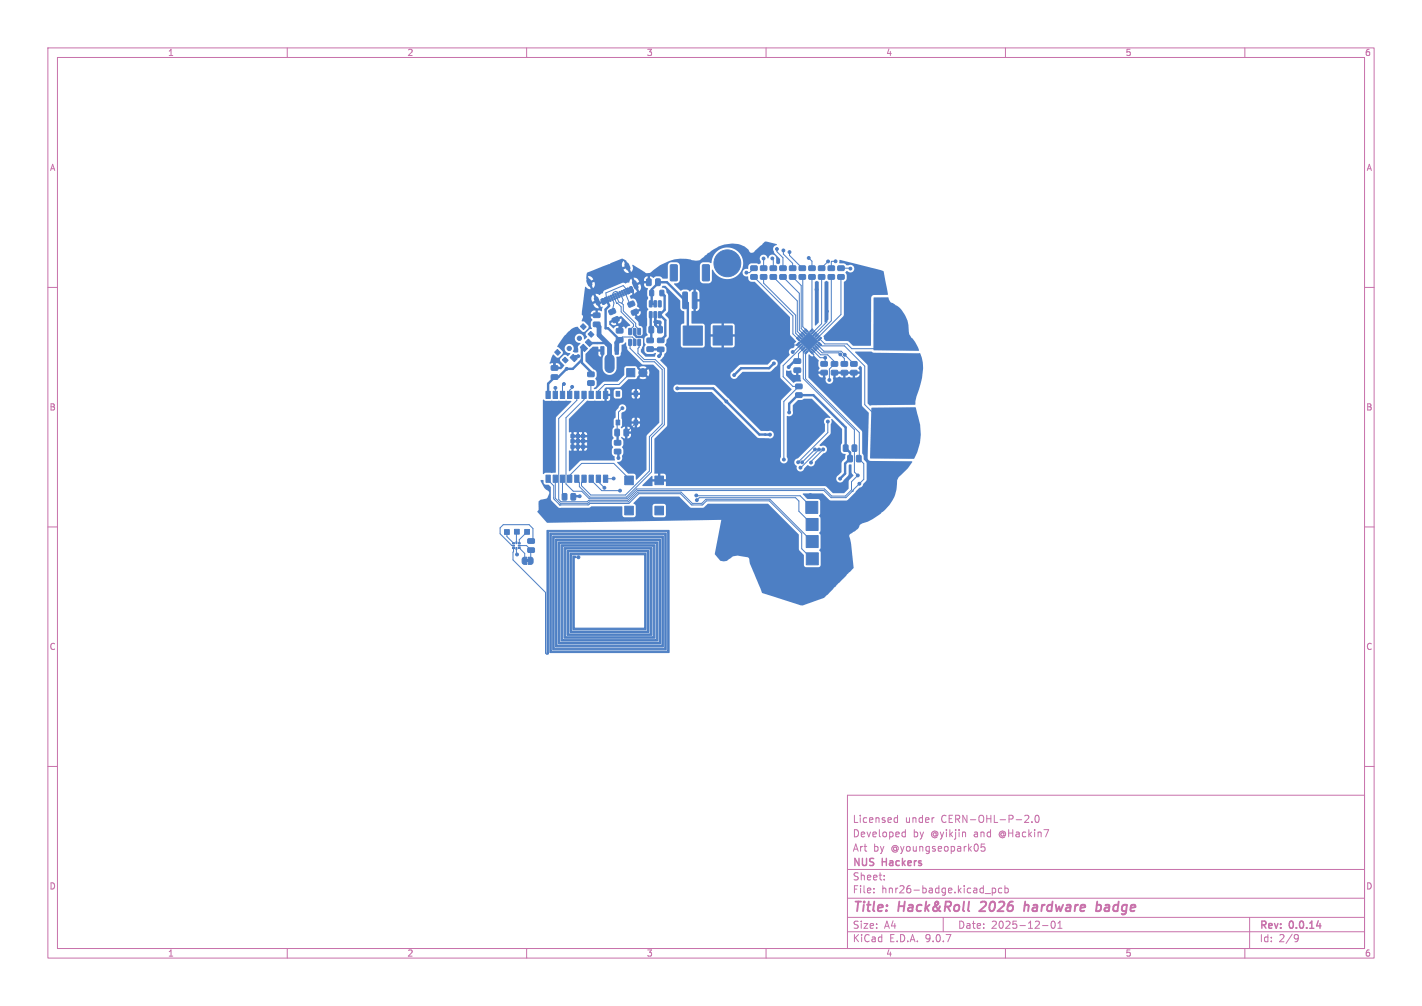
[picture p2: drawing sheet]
<svg xmlns="http://www.w3.org/2000/svg" width="297mm" height="210mm" viewBox="0 0 297 210" stroke-linecap="round" stroke-linejoin="round" font-family="sans-serif">
<g fill="none" stroke="#c872ab" stroke-width=".21">
<path d="M10 10h277v190h-277zM12 12h273v186h-273zM60 10v2M110 10v2M160 10v2M210 10v2M260 10v2M10 60h2M285 60h2M10 110h2M285 110h2M10 160h2"/>
<path d="M177 166h108v32h-108zM186.9 171.6h.6M186.9 170.8h.6M187.5 170.2v1.5M188.5 174.6h.6M188.5 173.8h.6M189.1 173.2v1.5M195 170.7h.1M205.7 176.2h-.7l-.1 .7 .2-.1h.5l.1 .3v.5l-.2 .1-.6-.1M214 170.3l.6-.1 .3 .4-.9 1.1h.9M215.5 171.6v.1M216.3 170.3l.2-.1a.8 .8 0 0 1 .5 .7 .8 .8 0 0 1-.5 .8l-.2-.1-.1-.5z"/>
<path d="M285 160h2M60 198v2M110 198v2M160 198v2M177 194.5h108M177 191.5h108M177 187.5h108M177 181.5h108M182.5 186.3v.1M182.5 185.5v.1M184.7 183.6v.1M184.7 182.8v.1"/>
<path d="M197 191.5v3M205.7 186.5h1.2M207.2 185.4v1.5M207.2 185.5l.5-.1 .3 .3-.2 .6h-.6M209.2 185.5l-.4-.1-.3 .3 .2 .6h.5M209.9 185.5l.4-.1 .3 .3-.1 .6h-.6M209.9 184.9v1.5M210 198v2M217.7 193.2h1.2M219.7 192.4l.2-.1a.8 .8 0 0 1 .5 .7 .8 .8 0 0 1-.5 .8 1 1 0 0 1-.2-1.4zM221 193.8h.8M221 192.7l.4-.4v1.5"/>
<path d="M260 198v2M261 191.5v6.5M270.6 195.1l.5 .1a.99 .99 0 0 1-.4 1.4h-.2M271.2 195.7l-.3 .3h-.3"/>
</g>
<path d="M275 193.3h.9" fill="none" stroke="#c872ab" stroke-width=".3"/>
<path d="M205.8 189.1l-1.3 1.1h1.3M214.1 188.2l-.2 2M214.8 189l-.5-.1-.3 .2M214.9 189.2l-.2 1M229.1 189h.7l.2 .3-.1 .5a.66 .66 0 0 1-1 .3M229.2 188.2l-.3 2" fill="none" stroke="#c872ab" stroke-width=".4"/>
<path d="M110 116.8h.5v.6h-.5z" fill="#4d7fc4"/>
<g fill="#4d7fc4" stroke="#4d7fc4" stroke-width=".21">
<path d="M114.2 110.7h25.6v25.5h-25v-24.9h24.4v24.3h-23.8v-23.7h23.2v23.1h-22.6v-22.5h22v21.9h-21.4v-21.3h20.8v20.7h-20.2v-20.1h19.6v19.5h-19v-18.9h18.4v18.3h-17.8v-17.7h17.2v17.1h-16.6v-16.5h16v15.9h-15.4v-15.3h.3v15h14.8v-15.3h-15.4v15.9h16v-16.5h-16.6v17.1h17.2v-17.7h-17.8v18.3h18.4v-18.9h-19v19.5h19.6v-20.1h-20.2v20.7h20.8v-21.3h-21.4v21.9h22v-22.5h-22.6v23.1h23.2v-23.7h-23.8v24.3h24.4v-24.9h-25v25.2h-.3z"/>
<path d="M137.6 65.1h.5l-.1 1.3-.5-.1z"/>
<path d="M136.6 65.1h.5v1.3l-.5-.1z"/>
<path d="M135.7 65.1h.5l-.1 1.3-.5-.1z"/>
<path d="M135.7 62.8l.5 .1-.1 1.2-.5-.1z"/>
<path d="M136.6 62.8l.5 .1v1.2l-.5-.1z"/>
<path d="M137.6 62.8l.5 .1-.1 1.2-.5-.1z"/>
<path d="M169 57.4l1.1-.1 .2 .2v.7l-.3 .1h-1l-.1-.2z"/>
<path d="M169 55.5h1.1l.2 .2v.6l-.3 .2h-1l-.1-.3z"/>
<path d="M122.8 79.5h1.2l.1 .2v.6l-.2 .2h-1l-.2-.3z"/>
<path d="M122.8 77.7l1.2-.1 .1 .3v.6l-.2 .2-1-.1-.2-.2z"/>
<path d="M124 67.3l1.2-.1 .1 .3v.6l-.2 .1h-1.1l-.1-.2z"/>
<path d="M124 65.4l1.2-.1 .1 .3v.6l-.2 .1h-1.1l-.1-.2z"/>
<path d="M168.4 111.8h2.5v2.5h-2.5z"/>
<path d="M119.7 74l.9 .9-.6 .6-.9-.9z"/>
<path d="M121.2 72.5l.6-.6 .9 .8-.6 .7z"/>
<path d="M122.9 70.8l.9 .9-.7 .6-.9-.9z"/>
<path d="M123.4 69.2l.6 .6-.5 .6-.7-.6z"/>
<path d="M121.2 68.1l.6-.5 .6 .6-.5 .6z"/>
<path d="M116.4 73l.7 .6-.6 .6-.7-.7z"/>
<path d="M118 74.6l.7 .6-.6 .6-.7-.7z"/>
<path d="M177.7 75.5h1.2l.1 .2v.6l-.2 .2h-1l-.2-.3z"/>
<path d="M177.7 77.4l1.2-.1 .1 .2v.7l-.2 .1h-1l-.2-.2z"/>
<path d="M128.4 93.8h1.1l.2 .2v.6l-.3 .2h-1l-.1-.3z"/>
<path d="M128.4 92l1.1-.1 .2 .3v.6l-.3 .1h-1l-.1-.2z"/>
<path d="M166.4 70.5l.1-.1 .5 .6-.1 .1z"/>
<path d="M166.8 70.1l.6 .5-.1 .2-.6-.5z"/>
<path d="M167.1 69.8l.1-.1 .5 .6-.1 .1z"/>
<path d="M167.4 69.5l.2-.1 .5 .6-.2 .1z"/>
<path d="M167.9 69l.5 .5v.2l-.6-.5z"/>
<path d="M168.2 68.7l.6 .5-.1 .1-.6-.4z"/>
<path d="M169.1 69.2l.5-.5 .2 .1-.5 .6z"/>
<path d="M169.5 69.5l.5-.5 .2 .1-.6 .6z"/>
<path d="M170.3 69.4l.2 .1-.6 .6-.1-.2z"/>
<path d="M170.7 69.7l.2 .2-.6 .5-.1-.2z"/>
<path d="M170.5 70.6l.6-.5 .1 .1-.5 .6z"/>
<path d="M170.9 70.9l.5-.5 .2 .1-.5 .6z"/>
<path d="M170.9 71.5l.2-.1 .5 .6-.2 .1z"/>
<path d="M170.5 71.9l.2-.1 .5 .6-.2 .1z"/>
<path d="M170.3 72.2l.6 .5-.1 .1-.6-.5z"/>
<path d="M169.9 72.5l.6 .5-.1 .2-.6-.5z"/>
<path d="M169.6 72.9l.6 .5-.1 .1-.6-.5z"/>
<path d="M169.2 73.2l.6 .5-.1 .2-.6-.5z"/>
<path d="M168.1 73.7l.5-.5 .2 .1-.5 .6z"/>
<path d="M167.8 73.4l.5-.6 .2 .2-.6 .5z"/>
<path d="M167.4 73l.5-.5 .2 .1-.5 .6z"/>
<path d="M167.1 72.7l.5-.6 .2 .2-.6 .5z"/>
<path d="M167.2 71.8l.2 .2-.6 .5-.1-.2z"/>
<path d="M166.9 71.4l.1 .2-.5 .5-.2-.1z"/>
<path d="M167.1 71.3l1.9-1.9 1.9 1.9-1.9 1.9z"/>
<path d="M110.4 116.3l.6 .1 .3 .2v.8l-.3 .4h-.6z"/>
<path d="M109.2 116.4l.9-.1v1.5h-.7l-.3-.3v-.7z"/>
<path d="M177.1 95.1l.7-.1 .2 .2 .1 1-.2 .2h-.6l-.3-.1z"/>
<path d="M178.9 95.1l.7-.1 .3 .2v1l-.2 .2h-.6l-.2-.1z"/>
<path d="M115.2 78.3l1.2-.1 .1 .3v.6l-.2 .1h-1.1l-.1-.2z"/>
<path d="M115.2 76.4l1.2-.1 .1 .3v.6l-.2 .1h-1.1l-.1-.2z"/>
<path d="M173.7 75.5h1.1l.2 .2v.6l-.3 .2h-1l-.1-.3z"/>
<path d="M173.7 77.4l1.1-.1 .2 .2v.7l-.3 .1h-1l-.1-.2z"/>
<path d="M110.3 112.5h1.2l.2 .2-.1 .6-.2 .1h-1l-.2-.2z"/>
<path d="M110.3 114.4h1.2l.2 .2-.1 .6-.2 .1h-1l-.2-.2z"/>
<path d="M114.2 136.2h.3v.3h-.3z"/>
<path d="M119.9 116.1h.3v.3h-.3z"/>
<path d="M107.1 114.3h.4v.2h-.4z"/>
<path d="M107.1 113.8h.4v.2h-.4z"/>
<path d="M107.1 113.3h.4v.2h-.4z"/>
<path d="M107.7 113.1h.3v.4h-.3z"/>
<path d="M108.3 113.3h.4v.2h-.4z"/>
<path d="M108.3 113.8h.4v.2h-.4z"/>
<path d="M108.3 114.3h.4v.2h-.4z"/>
<path d="M107.7 114.3h.3v.4h-.3z"/>
<path d="M128.5 89.6h.6l.3 .1v1.1l-.2 .2h-.6l-.2-.1z"/>
<path d="M130.4 89.6h.6l.3 .1v1.1l-.2 .2h-.6l-.2-.1z"/>
<path d="M166.2 82h1.2l.2 .2-.1 .6-.2 .2h-1l-.1-.3z"/>
<path d="M166.2 80.2h1.2l.2 .2-.1 .6-.2 .2h-1l-.1-.3z"/>
<path d="M156.8 57.4l1.2-.1 .2 .2v.7l-.3 .1h-1l-.1-.2z"/>
<path d="M156.8 55.5h1.2l.2 .2v.6l-.3 .2h-1l-.1-.3z"/>
<path d="M135.2 72.4h1.1l.2 .2v.6l-.3 .2h-1l-.1-.3z"/>
<path d="M135.2 70.6h1.1l.2 .2v.6l-.3 .2h-1l-.1-.3z"/>
<path d="M164.9 57.4l1.2-.1 .2 .2-.1 .7-.2 .1h-1l-.1-.2z"/>
<path d="M164.9 55.5h1.2l.2 .2-.1 .6-.2 .2h-1l-.1-.3z"/>
<path d="M171.5 75.5h1.2l.1 .2v.6l-.2 .2h-1l-.2-.3z"/>
<path d="M171.5 77.3h1.2l.1 .2v.6l-.2 .2h-1l-.2-.3z"/>
<path d="M176.2 92.9h.7l.2 .1v1l-.1 .2-.6 .1-.3-.2z"/>
<path d="M178 92.9h.7l.2 .1 .1 1-.2 .2-.6 .1-.2-.2z"/>
<path d="M107.5 110.5h1v1h-1z"/>
<path d="M158.9 57.4l1.1-.1 .2 .2v.7l-.3 .1h-1l-.1-.2z"/>
<path d="M158.9 55.5h1.1l.2 .2v.6l-.3 .2h-1l-.1-.3z"/>
<path d="M125.6 62.5l.5-.1 .3 1-.5 .1z"/>
<path d="M126.3 62.2l.5-.1 .3 1-.5 .1z"/>
<path d="M127.5 61.7h.2l.4 1h-.3z"/>
<path d="M128.4 61.3h.2l.4 1h-.2z"/>
<path d="M128.8 61.1h.3l.3 1h-.2z"/>
<path d="M129.8 60.7h.2l.4 1h-.3z"/>
<path d="M130.7 60.3l.5-.1 .3 1-.4 .1z"/>
<path d="M131.5 60l.4-.1 .4 1-.5 .1z"/>
<path d="M130.2 60.5h.3l.3 1h-.2z"/>
<path d="M129.3 60.9h.3l.3 1h-.2z"/>
<path d="M127.9 61.5h.3l.3 1h-.2z"/>
<path d="M127 61.9h.3l.3 1h-.2z"/>
<path d="M148.9 68h4v4h-4z"/>
<path d="M162.9 57.4l1.2-.1 .1 .2v.7l-.2 .1h-1l-.2-.2z"/>
<path d="M162.9 55.5h1.2l.1 .2v.6l-.2 .2h-1l-.2-.3z"/>
<path d="M171 57.4l1.2-.1 .1 .2v.7l-.2 .1h-1l-.2-.2z"/>
<path d="M171 55.5h1.2l.1 .2v.6l-.2 .2h-1l-.2-.3z"/>
<path d="M166.9 57.4l1.2-.1 .2 .2v.7l-.3 .1h-1l-.1-.2z"/>
<path d="M166.9 55.5h1.2l.2 .2v.6l-.3 .2h-1l-.1-.3z"/>
<path d="M125.5 72.4h.7v1.6h-.7z"/>
<path d="M127 72.4h.6v1.7l.5 .3 .2 .5-.1 2.2-.3 .4-.5 .3-.7-.3-.3-.6v-2.1l.2-.5 .4-.2z"/>
<path d="M128.5 72.4h.7v1.6h-.7z"/>
<path d="M165.9 75l1.2-.1 .2 .2-.1 .6-.2 .2h-1l-.2-.3z"/>
<path d="M165.9 76.9l1.2-.1 .2 .2-.1 .6-.2 .2h-1l-.2-.3z"/>
<path d="M131.3 68.6h.6l-.1 1.3-.5-.1z"/>
<path d="M132.3 68.6h.5v1.3l-.5-.1z"/>
<path d="M133.2 68.6h.6l-.1 1.3-.5-.1z"/>
<path d="M133.2 70.9h.6l-.1 1.2h-.5z"/>
<path d="M132.3 70.9h.5v1.2h-.5z"/>
<path d="M131.3 70.9h.6l-.1 1.2h-.5z"/>
<path d="M131.2 63.2l1.1-.4 .3 .8-1.2 .5-.3-.6z"/>
<path d="M131.9 64.9l1.1-.4 .3 .8-1.1 .5-.4-.6z"/>
<path d="M128.8 70.5h1.2l.1 .2v.6l-.2 .1h-1.1l-.1-.2z"/>
<path d="M128.8 68.6h1.2l.1 .2v.6l-.2 .1h-1.1l-.1-.2z"/>
<path d="M137 58.3l.7-.1 .2 .1v1.1l-.1 .2h-.6l-.3-.1z"/>
<path d="M135.1 58.3l.7-.1 .2 .1v1.1l-.1 .2h-.6l-.3-.1z"/>
<path d="M142.7 61l.6-.1 .3 .2v3.1l-.2 .2h-.6l-.2-.1z"/>
<path d="M144.7 61l.6-.1 .3 .2v3.1l-.2 .2h-.6l-.2-.1z"/>
<path d="M140.1 55.3l1.1-.1 .3 .2v3l-.2 .2h-1.1l-.2-.1z"/>
<path d="M146.8 55.3l1.1-.1 .3 .2v3l-.2 .2h-1.1l-.2-.1z"/>
<path d="M175 57.4l1.2-.1 .1 .2v.7l-.2 .1h-1l-.2-.2z"/>
<path d="M175 55.5h1.2l.1 .2v.6l-.2 .2h-1l-.2-.3z"/>
<path d="M117.5 103.1l.7-.1 .2 .2v1l-.1 .2h-.7l-.2-.1z"/>
<path d="M119.3 103.1l.7-.1 .2 .2v1l-.1 .2h-.6l-.3-.1z"/>
<path d="M168.4 115.4h2.5v2.5h-2.5z"/>
<path d="M132.4 87.7h.8v1h-.8z"/>
<path d="M132.4 81.7h.8v1h-.8z"/>
<path d="M128.7 87.7h.7v1h-.7z"/>
<path d="M128.7 81.7h.7v1h-.7z"/>
<path d="M168.4 108.2h2.5v2.5h-2.5z"/>
<path d="M142.7 68.1h4v4h-4z"/>
<path d="M173 57.4l1.2-.1 .1 .2v.7l-.2 .1h-1l-.2-.2z"/>
<path d="M173 55.5h1.2l.1 .2v.6l-.2 .2h-1l-.2-.3z"/>
<path d="M175.7 75.5h1.2l.2 .2-.1 .6-.2 .2h-1l-.1-.3z"/>
<path d="M175.7 77.4l1.2-.1 .2 .2-.1 .7-.2 .1h-1l-.1-.2z"/>
<path d="M137.4 72.5h1.2l.1 .2v.6l-.2 .1h-1l-.2-.2z"/>
<path d="M137.4 70.6h1.2l.1 .2v.6l-.2 .1h-1l-.2-.2z"/>
<path d="M105.4 110.6h1v1h-1z"/>
<path d="M160.9 57.4l1.2-.1 .1 .2v.7l-.2 .1h-1l-.2-.2z"/>
<path d="M160.9 55.5h1.2l.1 .2v.6l-.2 .2h-1l-.2-.3z"/>
<path d="M130.5 99.4h1.8v1.8h-1.8z"/>
<path d="M136.8 99.4h1.8v1.8h-1.8z"/>
<path d="M136.8 105.7h1.8v1.8h-1.8z"/>
<path d="M130.5 105.7h1.8v1.8h-1.8z"/>
<path d="M135.6 68.2l.7-.1 .2 .2v1l-.1 .2h-.6l-.3-.1z"/>
<path d="M137.4 68.2l.7-.1 .2 .2 .1 1-.2 .2h-.6l-.2-.1z"/>
<path d="M109.6 110.5h1v1h-1z"/>
<path d="M114 81.7h.9v1.5h-.9z"/>
<path d="M115.5 81.7h.9v1.5h-.9z"/>
<path d="M117 81.7h.9v1.5h-.9z"/>
<path d="M118.5 81.7h.9v1.5h-.9z"/>
<path d="M120 81.7h.9v1.5h-.9z"/>
<path d="M121.5 81.7h.9v1.5h-.9z"/>
<path d="M123 81.7h.9v1.5h-.9z"/>
<path d="M124.5 81.7h.9v1.5h-.9z"/>
<path d="M126 81.7h.9v1.5h-.9z"/>
<path d="M126 99.2h.9v1.5h-.9z"/>
<path d="M124.5 99.2h.9v1.5h-.9z"/>
<path d="M123 99.2h.9v1.5h-.9z"/>
<path d="M121.5 99.2h.9v1.5h-.9z"/>
<path d="M120 99.2h.9v1.5h-.9z"/>
<path d="M118.5 99.2h.9v1.5h-.9z"/>
<path d="M117 99.2h.9v1.5h-.9z"/>
<path d="M115.5 99.2h.9v1.5h-.9z"/>
<path d="M114 99.2h.9v1.5h-.9z"/>
<path d="M121.4 90.7h.7v.7h-.7z"/>
<path d="M120.3 90.7h.7v.7h-.7z"/>
<path d="M119.2 90.7h.7v.7h-.7z"/>
<path d="M121.4 91.7h.7v.7h-.7z"/>
<path d="M120.3 91.7h.7v.7h-.7z"/>
<path d="M119.2 91.7h.7v.7h-.7z"/>
<path d="M121.4 92.9h.7v.7h-.7z"/>
<path d="M120.3 92.9h.7v.7h-.7z"/>
<path d="M119.2 92.9h.7v.7h-.7z"/>
<path d="M135.7 60.6h.6l.2 .1 .1 .9-.2 .2-.7-.2z"/>
<path d="M137.9 60.6h.6l.2 .1v.9l-.2 .2-.7-.2z"/>
<path d="M127.2 64.8l1.1-.4 .3 .8-1.1 .5-.4-.6z"/>
<path d="M127.9 66.5l1.1-.4 .3 .8-1.1 .5-.4-.6z"/>
<path d="M168.3 104.7h2.5v2.5h-2.5z"/>
<path d="M130.9 76.9h1.7v1.7h-1.7z"/>
<circle cx="151.9" cy="55" r="2.8"/>
<circle cx="118.9" cy="72.7" r=".45"/>
<circle cx="121" cy="70.6" r=".45"/>
<circle cx="134.3" cy="77.8" r=".85"/>
<circle cx="125.5" cy="87.5" r=".3"/>
<circle cx="170.6" cy="60.4" r=".3"/>
<circle cx="177.1" cy="65.8" r=".3"/>
<circle cx="172.7" cy="65" r=".3"/>
<circle cx="143" cy="100.7" r=".3"/>
<circle cx="153.4" cy="114" r=".3"/>
<circle cx="166.7" cy="79" r=".3"/>
<circle cx="134.5" cy="67.5" r=".3"/>
<circle cx="180.5" cy="104.5" r=".3"/>
<circle cx="169.2" cy="103.4" r=".3"/>
<circle cx="115.7" cy="75.3" r=".3"/>
<circle cx="189" cy="80" r=".3"/>
<circle cx="136.9" cy="67.2" r=".3"/>
<circle cx="151" cy="106.6" r=".3"/>
<circle cx="130.3" cy="67.7" r=".3"/>
<circle cx="114.8" cy="90" r=".3"/>
<circle cx="163.2" cy="115.8" r=".3"/>
<circle cx="170" cy="74.9" r=".3"/>
<circle cx="165.5" cy="72" r=".3"/>
<circle cx="115.8" cy="106.8" r=".3"/>
<circle cx="175.5" cy="99.9" r=".3"/>
<circle cx="129.2" cy="95.6" r=".3"/>
<circle cx="121.1" cy="103.6" r=".3"/>
<circle cx="164.8" cy="86.1" r=".3"/>
<circle cx="151.7" cy="83.8" r=".3"/>
<circle cx="164.7" cy="76.6" r=".3"/>
<circle cx="153.3" cy="78.3" r=".3"/>
<circle cx="161.6" cy="75.9" r=".3"/>
<circle cx="118.4" cy="77" r=".3"/>
<circle cx="160.8" cy="90.7" r=".3"/>
<circle cx="141.4" cy="81.1" r=".3"/>
<circle cx="165.6" cy="73.5" r=".3"/>
<circle cx="129.1" cy="82.2" r=".3"/>
<circle cx="116" cy="81" r=".3"/>
<circle cx="130" cy="85.2" r=".3"/>
<circle cx="120.8" cy="74.4" r=".3"/>
<circle cx="137.6" cy="74.4" r=".3"/>
<circle cx="155.9" cy="56.9" r=".3"/>
<circle cx="159.5" cy="54" r=".3"/>
<circle cx="161.3" cy="53.9" r=".3"/>
<circle cx="162.3" cy="52" r=".3"/>
<circle cx="163.6" cy="52.3" r=".3"/>
<circle cx="164.9" cy="52.6" r=".3"/>
<circle cx="168.9" cy="53.9" r=".3"/>
<circle cx="173" cy="54.6" r=".3"/>
<circle cx="174.5" cy="54.5" r=".3"/>
<circle cx="177.6" cy="56.1" r=".3"/>
<circle cx="119.5" cy="80.8" r=".3"/>
<circle cx="117.8" cy="80.2" r=".3"/>
<circle cx="145.4" cy="103.4" r=".3"/>
<circle cx="129.5" cy="102.4" r=".3"/>
<circle cx="126.2" cy="101.8" r=".3"/>
<circle cx="145.5" cy="104.4" r=".3"/>
<circle cx="173.2" cy="79.3" r=".3"/>
<circle cx="172.9" cy="88" r=".3"/>
<circle cx="166.7" cy="96.5" r=".3"/>
<circle cx="167.5" cy="96.5" r=".3"/>
<circle cx="170.2" cy="93.8" r=".3"/>
<circle cx="172.4" cy="74.7" r=".3"/>
<circle cx="171.9" cy="93.8" r=".3"/>
<circle cx="169.4" cy="96.6" r=".3"/>
<circle cx="176.4" cy="74.1" r=".3"/>
<circle cx="175.5" cy="74" r=".3"/>
<circle cx="171.1" cy="93.8" r=".3"/>
<circle cx="167.2" cy="97.6" r=".3"/>
<circle cx="179.5" cy="101" r=".3"/>
<circle cx="179.2" cy="99.2" r=".3"/>
<circle cx="163.7" cy="95.9" r=".3"/>
<circle cx="128.2" cy="99.9" r=".3"/>
<circle cx="120.8" cy="116.3" r=".3"/>
<circle cx="108" cy="115.8" r=".3"/>
</g>
<path d="M122.9 58.6l.3 .8M130.9 55.3l.3 .7M132.5 59l.4 1M124.5 62.3l.4 1.1M124.6 67.7l.5 .5v1.7l2.2 2.2v3.8M129.4 70.9l-.6 .6v1.7" fill="none" stroke="#4d7fc4" stroke-width="1"/>
<g fill="none" stroke="#4d7fc4" stroke-width=".5">
<path d="M115.7 75.3l.1 1.6M115.8 78.8l-1.3 1.3v2.3M120.8 74.4h-.6l-.4 .3M121.5 72.7v3l1.9 1.9v.5M121.5 75.1l-1.9 1.9h-1.3l-1.7 1.7h-.8M123 71.6h3.3l1 1v3.3M126.7 62.6l.5 1.3-.7 .7v3.9h.5l2.4 2.4M130.3 67.7l-.9 .9v.4M134.5 67.5v2.4l-.4 .4h-1.1l-.5-.4v-.7M135.8 72.9h2.2v1.1l-.4 .4M135.9 65.7l.1 5.1-.2 .3M136.9 65.7v2.1l1 1"/>
<path d="M136.9 63.4h-.8v-3l1.5-1.5h1.7l4.4 4.4v7.1M138.2 61.2l.6 .6v2.9l-1 1 1.2 1.2v3.2l-1 1M161.6 75.9l-1 1h-5.8l-1.5 1.4M166.8 75.4h-.8l-1.3 1.2M128.9 90.3l.1 2.1M129 94.3l.2 .1v1.2M141.4 81.1h7.6l9.6 9.6h2.2M164.8 86.1v-1.8l1.8-1.8h3.3l6.7 6.7v4.4l.9 .9v1.2l-1 1.1v2.1l-1.1 1.1M121.1 103.6h-1.2l-.2 .1"/>
</g>
<g fill="none" stroke="#4d7fc4" stroke-width=".21">
<path d="M157.5 57.8l8.1 8.1v3.8l1.1 1.1M157.5 56l-1 .9h-.6M159.5 54v2M159.5 57.8v1.3l6.7 6.7v3.8l.8 .8M161.3 53.9l.2 .1v2M161.5 57.8l5 5v6.4l.9 .9M162.3 52v.5l1.2 1.3v2.2M163.5 57.8l3.5 3.4v7.7l.8 .8M163.6 52.3v.7l2 2v1M164.9 52.6v.7l2.7 2.7M165.6 57.8l1.7 1.8v9l.8 .8M167.6 57.8l.3 .3"/>
<path d="M167.7 57.9v10.3l.8 .8M168.9 53.9l.7 .6v1.5M169.6 57.8v11.1l-.1 .1M171.6 57.8v9.8l-1.8 1.8M173 54.6l-1.4 1.4M173.6 57.8v9.2l-3.1 3.1M174.5 54.5l-.9 .1v1.4M175.6 56l2 .1M175.6 57.8v7.9l-4.7 4.7M123.4 80l.1 2.4M127.8 62.2l.4 1.1-.3 1.8M128.2 62v.1"/>
<path d="M128.4 62.4l.4 .9M128.8 63.3h.2M128.8 63.3h.1M128.9 62.3l.3 .8 .7 .2M129 63.3l.7 .7v1.1l2.6 2.6v.4l-.7 .7v.4M129.2 61.7l-.3-.7-.3-.2-.5 .3-.1 .3 .3 .7M129.4 70.9l.6-.6h2.1l.4 .5v.7M129.8 61.9l.4 .7-.3 .7M129.9 63.3l.3 .3v1.3l2.6 2.6v.6l.7 .7v.4M130.5 61l1.1 2.5M131.1 60.7l-.9-1.1-3.7 1.5 .2 1.5M131.6 71.5v1.2l2.8 2.8h2.3l1.6 1.6v11.4l-2.7 2.7v7.1l-5 5h-7.2l-1.9-1.9v-.6l.5-.6v-.3"/>
<path d="M131.7 77.8l-2.4 2.5h-3l-1.3 1.3v.8M131.9 60.4v.4M133.5 71.5v1l-.3 .2v1l1.4 1.4h2.3l1.9 1.9v11.7l-2.7 2.6v7.2l-5.3 5.3h-7.6l-2.2-2.2v-.8l-.5-.6v-.3M167 72.1l-1.4 1.4M167.4 72.5l-3.8 3.8v2.3l2 2.1h1.3l-3.2 3.1v12.1M167.8 72.8l-1 1v1.6M168.1 73.2l-.3 .3v5.6l10.6 10.6 .1 8.8 .7 .7-1.4 1.4v1.7l-1.2 1.3h-2.9l-1.5-1.5h-39.2l-2.1 2h-7.8l-1.6-1.6h-1.8l-1.5-1.5v-13.8l3.8-3.8v-1M168.5 69h.1M168.5 73.6l-.2 .2v5.3l11.2 11.2-.1 5.4 1 1.1v3.3l-3.7 3.8h-3.1l-1.5-1.5h-39l-2 2h-8.2l-.2 .3h-5.5l-.5-.4v-16.9l3.8-3.8v-1.2M169 71.3h-1.8l-.7 .7h-1M169.8 73.2l1.5 1.5h1.1v1.3M170.2 72.8l1.2 1.3h1.5l1.4 1.4v.5l-1.1 1v2.3"/>
<path d="M170.5 72.5l1.2 1.2h3.5l1.2 1.1v1.2M170.9 72.1l1.2 1.2h3.6l2.6 2.7M171.2 70.8l1.1 1h4.6l1 1h5l.4-.6M171.2 71.8l.5 .4h4.7l4.2 4.2v8.1l1.9 1.9M172.7 65v2.2l-3.7 3.7v2.1l1 1v.9M114.5 99.9v.3l1.2 1.2v2.7l1.2 1.3M116 99.9v4.1l1 1.1h5.8l.3-.3h8.1l2.1-2.1h8.9l2.4 2.4h2l.8-.9h13.4l8.8 8.9M116 81v1.4M117.5 99.9v3.4l.4 .4M117.8 80.2l-.3 .3v1.9M119 99.9v-.7l2.5-2.5h6.7l3.2 3.3M119.5 80.8v.1l-.5 .6v.9"/>
<path d="M123.5 99.9v.3l2.2 2.2h3.8M125 99.9v.7l1.2 1.2M128.2 99.9h-1.7M130 85.2l-.8 .8v2.1l-.3 .3v1.9M132.8 88.2l-2 2.1M170.2 93.8l-2.7 2.7M171.1 93.8l-3.9 3.8M171.9 93.8l-2.5 2.6v.2M172.9 88v2.3l-6.2 6.2M178.4 93.5l.1 .1M105.9 111.1v.9l1.4 1.4M107.3 114.4l-.2 2.5 6.8 6.8v12.7l.5 .1"/>
<path d="M107.9 114.5v1.1l.1 .2M108 111l-.1 2.3M108.5 113.9h1.5l.9 .9v2.3M108.5 114.4l1.1 1.1v1.6M110.1 111l-1.6 1.7v.7M110.9 112.9l.4-.3v-2.3l-.8-.8h-5.4l-.6 .7v1.2l2.4 2.5h.4M116.9 105.4h6l.3-.3h8.2l2-2h8.7l2.4 2.3h2.2l.9-.8h13.1l6.7 6.7v3.3l2.3 2.1M117 105.4h-.1M120.3 116.3h.5M145.4 103.4l21.7 .1 2.5 2.4M145.5 104.4l.6-.5h20.1l.7 .7v2.1l2.7 2.8M178 102.6h.1"/>
</g>
<g fill="#4d7fc4">
<path d="M112.9 100.2h.6l.2 .8 .9 .2 .4 .4 .1 2.8 1.6 1.6h6.3l.5-.3h6.4l.1 .1v1.8l.4 .4h1.9l.3-.2 .2-.3v-1.9h3.5v1.9l.1 .3 .3 .2h1.9l.3-.2 .2-.3v-1.9l-.4-.4h-2l-.4 .4h-3.5l-.5-.6 1.4-1.3h8.1l2.3 2.2 .3 .1h2.4l1.1-.8h12.5l6.4 6.3v3.1l1.1 1.3v2.1l.4 .4h2.7l.4-.3v-2.7l-.3-.5 .3-.5-.1-2.8a.3 .3 0 0 1-.2-.3 .3 .3 0 0 1 .2-.3l.1-2.8-.4-.5 .3-.5-.1-2.8-.3-.2h-2.3l-.9-1v-.2h4.1l1.5 1.4 3.5 .1 .3-.1 2.5-2.6a.87 .87 0 0 0 .7-.8l.7-.9v-3.4l-.6-.8v-.8l-.3-.4-.1-4.6-11.1-11.3v-.7h2a.78 .78 0 0 0 1 .7v-.8l-3 .1v-4l.1-.1 .1 .1a.63 .63 0 0 0 .9 .2l1 .9-.1 1.2 .3 .4-.3 .7 1.7 .1v.4h-.2l.1 .8a.89 .89 0 0 0 .1 1 .89 .89 0 0 0 1 .2 1.41 1.41 0 0 0 .4-1.2l1.1-.1a.43 .43 0 0 1 .6 .1h1.3l.3-.2 .5 .2a1.28 1.28 0 0 0 1.7-.6v-.2h-.9v.8h-.5v-.8h-1.5v.8h-.5v-.8h-1.6v.8h-.5v-.7l-.2-.2 .2-.4h5.5l-.1-.4a.45 .45 0 0 1 .2-.7l.4 .3v7.9l1.5 1.6-.2 9.7 .5 .3 8.6 .1 .1 .2a10.8 10.8 0 0 1-2.7 3l-.4 .8-.2 1.9-.2 1.1-1.2 2.1-1.1 1.2-1.2 1-2.2 1.3-1.6 .6-.6 1-1.7 1.2 .4 1.8 .5 5.1-6.2 6.2-4.5 1.6-8.4-2.6-2.6-6.1-.1-1-.3-.3-2.2-.4-1 .2-1.3 .9-.5 .1-.8-.2-1.1-1.3 1.4-7.2-36.4 .6-2.1-2.3 .3-.5v-1.7l.5-.3 1.2-.3 .5-1.1-.1-.4-.9-.7-.7-1.3z"/>
<path d="M122.6 56.9l7.4-2.9 .8 .4 .3 .6h-.4l-.1 .2-.3-.7-.2 .1-.2 .6 .1 .6 .7-.3 .2 .5-.7 .2a1.01 1.01 0 0 0 1.1 .8l-.3-.8 .4 .1 .1-.3 .3 .8a1.23 1.23 0 0 0 .3-1.5l2.8 1.7h.8l.8-.6a9.4 9.4 0 0 1 3.3-1.9 7.9 7.9 0 0 1 4.5-.3l1.1 .2 .7-.1 2.9-2.2 1.1-.6 1.2-.5 1.6-.2 1.7 .3 .9 .4 .8 .6 .3 .6 .4 .1 .5-.2 2.3-2.2 2.4 .5 .1 .2a.93 .93 0 0 0-.6 1.5l1.2 1.5v.9l-.4 .2-.4-.2v-1a.85 .85 0 0 0-.8-.9 .85 .85 0 0 0-.9 .8h-.1a.82 .82 0 0 0-1.2-.7 .82 .82 0 0 0-.2 1.4v.4l-.4 .2-.4-.2h-1.1a.88 .88 0 0 0-.7 1.1 .87 .87 0 0 0-1.2 .8 .87 .87 0 0 0 1.2 .8v.1a.82 .82 0 0 0 .7 1l.7 .1 7.3 7.3v3.6l1.3 1.4-.1 .2a.63 .63 0 0 0-.3 .9l-.3 .4a.9 .9 0 0 0-.8 .5 .9 .9 0 0 0 .1 .9l-1.8 1.9-.1 .2v2.7l2.3 2.4-2.1 2.1-.1 .3v11.7a.82 .82 0 0 0 0 1.1 .82 .82 0 0 0 1.2 0 .82 .82 0 0 0 0-1.1v-8.5a.9 .9 0 0 0 1-.2 .9 .9 0 0 0 .3-.9v-1.2l1-1.1h.9l.4-.3h1.6l4 4-.2 .1-.2-.1a.83 .83 0 0 0-.9 .4 .83 .83 0 0 0 .1 1v1.5l-5.6 5.6a.87 .87 0 0 0-.8 .7 .87 .87 0 0 0 .5 .9 .82 .82 0 0 0 .6 1.1 .82 .82 0 0 0 1-.6l.7-.7a.88 .88 0 0 0 1 .2 .88 .88 0 0 0 .5-.9l1.8-1.8a.82 .82 0 0 0 .7-1.1 .82 .82 0 0 0-1.3-.4l-.2-.1v-.1l2.3-2.4v-1.9l.2-.5-.1-.5 .1-.2 2.2 2.2v2.9l-.3 .4v1.2a.9 .9 0 0 0 1 .7l-.1 .9-.7 .9-.1 2-.6 .6a.8 .8 0 0 0 0 1.4 .81 .81 0 0 0 1.1-.4l1-1 .1-2.1 .5-.1 .1 1.6 .4 .7-1 1-.1 1.7-.9 1-2.4-.1-1.6-1.4h-33.1l-.1-.2v-.8h-2.8l-.1 1h-2v-.2l1.9-2 .2 .2v.5h2.8v-.7l-.3-.4h-.9v1.1h-.5v-1.1l-.7-.1v-7.2l2.6-2.7 .1-7.9h1.2a.82 .82 0 0 0 1.1 .8h7l9.4 9.5 .4 .2h2.1a.81 .81 0 0 0 1-.8 .81 .81 0 0 0-1.1-.7l-1.6-.1-9.6-9.5-7.6-.1a.8 .8 0 0 0-1.1 .7h-1.2v-2.8h13.1v.2a.81 .81 0 0 0 .7 .7 .81 .81 0 0 0 .9-.5l1-1h5.6l.4-.1 .9-.9a.81 .81 0 0 0 .2-1.3 .81 .81 0 0 0-1.3 .2l-.6 .6h-5.7l-1.9 1.7-.2 .4h-13.1l-.1-1.5-1.4-1.5 .7-.7 .2-.6 .3-.4 .1-1-.3-.5 .2-.4 .1-.7 .5-.7v-3.4l-.7-1.2a1.11 1.11 0 0 0 .6-1v-2.9l-.4-.7a.87 .87 0 0 0-1-1l.2-.3h.6l3 3 .1 1.7a.79 .79 0 0 0 .8 .6v2.4l-.6 .3-.1 .3v4.1l.3 .4 4.2 .1 .4-.2 .1-.3h1.2l.2 .3 .3 .1h4.1l.3-.1 .1-.3v-1.8h-2.2v2.2h-.5v-2.2h-2.3v1.8h-1.2v-4.1h1.2v1.8h5v-1.8l-.3-.5h-1.9v2.3h-.5v-2.3h-1.9l-.4 .5h-1.2l-.4-.4-2.3-.1-.1-2.5 1.3-.1 .2-.2 .2-.5v-1.3h-.8v2h-.5v-2.5h1.3v-1.3a.74 .74 0 0 0-.8-.7v2h-.5v-2l-.7 .5-.7-.5-.7 .1-.5 .2-1.4-1.3 .1-.3a.83 .83 0 0 0 1.1-.7v-3h4.2v3.2l.3 .4 .3 .1h1.3l.4-.2 .2-.5v-2l.2-.1a3.3 3.3 0 0 0 5.4 1 3.3 3.3 0 0 0-1.1-5.4 3.3 3.3 0 0 0-4.6 3l-1.8-.1-.5 .2-.1 .4h-4.2l-.2-.4-.2-.2h-1.5l-.3 .1-.3 .4-.1 2.9h-1l-.7-.5h-.7l-.6 .3-.6-.3-.1 1.2h-.2l-.1 .3h-.9v.2a.95 .95 0 0 0 .8 .8l-.1 .4v1l.2 .7-.3 .5v1.2l.3 .6-.3 .5 .1 2.8-.2 .4v1.1l.3 .5-.6 .4-.1 .3v.9l.3 .4-.3 .6v.7l.1 .4 .5 .3h1.2l.6-.2-.2 .8-2-.1-.9-.9v-.5l.4-.9v-1.2l-.3-.6 .3-.5v-1.2a1.04 1.04 0 0 0-.9-.7l-.1-.6-.8-.9 .2-.2-.3-.9h.5l.3 .7 .2-.1a.74 .74 0 0 0 .4-1l-.9 .4h-.5l.2-.1v-.3l1-.4-.2-.3a.36 .36 0 0 1-.4-.2 .36 .36 0 0 1 .1-.4l-.4-1.1-.3-.2h-.7l-.2-.4 .6-.4-.2-1h.2l.4 .8 .3-.3h.2l-.3-.8h.3l.2-.2 .3 .7 .4-.4v-.6l-.2-.4-.6 .3-.2-.5 .6-.3-.2-.4h1.2v.3h.8v-1l-.5 .1-.3 .6h-1.2l-.4-.3-.6-.1 .3 .7h-.2l-.2 .2-.3-.7-.5 .8-.7 .2-.7-.2-3.8 1.6-.3 .6-.6 .4-.9-.3 .3 .8-.3-.1-.2 .3-.3-.8-.4 .6v.5l.2 .4 .6-.3 .2 .5-.6 .3a1.05 1.05 0 0 0 1.2 .8l-.3-.7h.4l-.1-.6 .6-.2-.2-.3 .2-.1 .3 .7-.7 .4 .2 .6 .2-.1 .2 .1-.2 .8-.8-.1v.9l-.3 .1-.1 .3h-1.1l.3 .7-.3 .6v.7l.2 .5-.5 .2-.7 .6a.69 .69 0 0 0 .2 1l-.5 .4-.1-.3a.96 .96 0 0 0-1.1-.8 .96 .96 0 0 0-.8 1 .96 .96 0 0 0 1 .9l.1 .2-.5 .6 .1 1.1-.8 .1-.4-.2a.96 .96 0 0 0-.2-1.5 .96 .96 0 0 0-1.4 .6 .96 .96 0 0 0 1 1.2l.1 .2-.5 .5-.7-.3-.9 .8v.5l.9 .9-.7 .8h-1.3l-.3-.4v-.1l1.4-.1a.79 .79 0 0 0-.9-.7v.8h-.5v-.8l-.7 .1-.1-.1 .7-1.8 1 .7 .3-.1 .7-.7v-.6l-1.1-1 1.6-2.3 1.4-1.3 .8-.4 .5-.1 .7 .9a.52 .52 0 0 0 .8 .1l.7-.7v-.4l-.8-.9-.6-.1 .3-1-.3-.6 2.9 .1v-.8a.79 .79 0 0 0-1 .7h-1.9l.7-5.5 .2-.1a.99 .99 0 0 0 1 .5l-.3-.8 .2 .1 .2-.3 .4 .8 .3-.6-.1-.8-.6 .3-.2-.4 .6-.3a1.01 1.01 0 0 0-1.1-.8l.3 .8-.2-.1-.3 .3-.2-.6z"/>
<path d="M123.2 72.8l.6-.4h1.1l.1 .5h.8v.3h.3v1l-.2 .7v2.2l.3 .7 .7 .4h.9l.8-.6 .2-.7-.1-2.4h.5a1.19 1.19 0 0 0 .6-1.2v-1.3l.9-.5 .4 1.6 2.9 2.9 2.4 .1 1.3 1.3v10.8l-2.6 2.7-.1 7.1-2 2.1-.2-.1-.2-1-.2-.1h-1.2l-2.3-2.3v-.2a.99 .99 0 0 0 1-1.3l.3-.5v-.8l-.3-.4 .3-.6v-.7l-.4-.8 .6 .2h.6a.78 .78 0 0 0 .8-1h-.8v1h-.5v-1.5h1.3v-.2a.74 .74 0 0 0-.8-.7v.9h-.5v-.9l-.6 .3-.2-.2 .2-.4h2l.4 .4h1l.3-.3 .1-.4h-.6v.7h-.5v-.7h-.7v.3h-2v-1.1h2v.3h1.8v-.4l-.3-.3-.3-.1v.8h-.5v-.8h-.2l-.3 .1-.2 .4h-2l-.1-.4v-1l.3-.3a.81 .81 0 0 0 .7-.9 .81 .81 0 0 0-.9-.7 .81 .81 0 0 0-.7 .8l-.6 .6v1.3l-.4 .6 .1 1.4-.4 .7v1.1l.3 .5-.4 .6v.8l.3 .5-.3 .5v.8l.1 .4 .5 .3v.8h-7l-.3 .2-2.1 2h-.2v-4.2h3.4l.4-.5v-.1h-.6v.6h-.5v-.6h-.6v.6h-.5v-.6h-.6v.6h-.5v-1.1h3.3v-.7h-.6v.7h-.5v-.7h-.6v.7h-.5v-.7h-.6v.7h-.5v-1.2h3.3v-.5h-.6v.5h-.5v-.5h-.6v.5h-.5v-.5h-.6v.5h-.5v-1h3.3v-.1l-.1-.4-.5-.1v.6h-.5v-.6h-.6v.6h-.5v-.6h-.6v.6h-.5v-.6l-.4 .1-.1-.2v-2.7l3.8-3.7 4.6-.1 .2-.3v-.6h-.7v1h-.5v-1.5h1.2v-.5h.8v1.1l.4 .4h.9l.4-.4h2l.3 .3 .9 .1a.56 .56 0 0 0 .6-.7h-.6v.7h-.5v-.7h-.7v.3h-2v-1.1h2v.3h1.8a.56 .56 0 0 0-.6-.8v.8h-.5v-.8l-.4 .1-.3 .4h-2l-.1-.4-.3-.1h-.9l-.4 .5h-.8l-.2-.5h-.5v1h-.5v-1l.4-.3 2.9-.1 1.8-1.6 1.5-.1 1-1.2 .3 .4-.6 .6a1.33 1.33 0 0 0 1.5 0l-.6-.6 .4-.4 .6 .6a1.34 1.34 0 0 0 0-1.5l-.6 .7-.4-.4 .6-.7a1.34 1.34 0 0 0-1.5 .1l.6 .6-.3 .4-1.1-1.2h-2.1l-.2 .3v1.5l-1.3 1.3-3 .1-1.5 1.5-.4 .1-.2-.3 .5-.3 .1-.3v-.8l-.1-.4a.46 .46 0 0 1 .1-.6v-.9l-.1-.3-.5-.3-1.7-1.7v-1.4h2.7l.1 .3 .5 .2v-1.1h-.6v.6h-2.7z"/>
<path d="M113.4 83.5l.6 .2 4.2-.1 1 .1 .1 .1-3.1 3.2-.1 .3v11.3l-2.2 .1-.4 .3z"/>
<path d="M178.6 73.4h3.4l.5 .2 9.7 .1 .5 2 .1 1.3-.2 1.9-1.2 3.9-.2 1.7-9.5 .2-.5-.5v-8l-2.6-2.6z"/>
<path d="M164.2 77.4h1.1a.81 .81 0 0 0 1 .9v-1h.4l.1 1h.4l.1 1.3-1.1 .1-.5 .2-1.5-1.5z"/>
<path d="M168.6 70.2l.5-.3 .3 .4 .2-.1v.2l.8 .8-1.4 1.5-1.5-1.4z"/>
<path d="M175.4 54.3l8.6 2.1 .6 .3 .9 4.8-3 .1-.5 .4-.2 10.2h-3.6l-1.2-1h-4.4l-.5-.5-.1-.6 4.2-4.2v-7l.6-.7v-.8l-.2-.5 .2-.3a.91 .91 0 0 0 1 .2 .91 .91 0 0 0 .6-.8 .8 .8 0 0 0-1.2-.6h-.4l-.6-.4h-.9z"/>
<path d="M127.3 67l.3-.1h1.3l.3 .7a.78 .78 0 0 0 .6-1.1l-.9 .4h-1.3l2.2-.9 1.8 1.8-.1 .2a.68 .68 0 0 0-.7 .6l-.2-.1a.8 .8 0 0 0-.9-.5v.9l-.2 .1h-.3v-1a.84 .84 0 0 0-1 .5l-.9-.7-.1-.4h.4a.77 .77 0 0 0 1.1 .4l-.3-.7-1.2 .3z"/>
<path d="M136.7 65.7l.3 .1 .1 1.1h.8l.3 .3-.2 1.6-.4-.1v-1.1l-.3 .1a.32 .32 0 0 1-.3 .2 .32 .32 0 0 1-.3-.3z"/>
<path d="M170.2 58.8l.4-.2 .4 .3v8.4l-.7 .7-.1-.2z"/>
<path d="M172.2 58.8l.5-.2 .3 .3v7.8l-.6 .7-.2-.2z"/>
<path d="M131.7 59.8h.2l.2 .4-.3 .1z"/>
<path d="M182.5 62.1h3l.5 1 1.6 .9 .7 .6 1.3 2.3 .3 2.9 1.2 1.6 .7 1.2 .1 .6-9.4-.1z"/>
<path d="M182 85.2l9.2-.2 1 3.7 .1 2-.2 1.8a9.9 9.9 0 0 1-1.2 3.3l-9.2-.2z"/>
</g>
<g font-size="2.8" fill="#c872ab">
<text x="178" y="190.9">Title:</text>
<text x="187.7" y="190.9">Hack&amp;Roll</text>
<text x="205.6" y="190.9">2026</text>
<text x="215.5" y="190.9">hardware</text>
<text x="231.4" y="190.9">badge</text>
</g>
<g font-size="2.1" fill="#c872ab">
<text x="178" y="172">Licensed</text>
<text x="189" y="172">under</text>
<text x="196.6" y="172">CERN-OHL-P-2.0</text>
<text x="178" y="178">Art</text>
<text x="178" y="175">Developed</text>
<text x="182.4" y="178">by</text>
<text x="186.2" y="178">@youngseopark05</text>
<text x="190.7" y="175">by</text>
<text x="194.4" y="175">@yikjin</text>
<text x="203.5" y="175">and</text>
<text x="208.9" y="175">@Hackin7</text>
<text x="178" y="184">Sheet:</text>
<text x="178" y="181.2">NUS</text>
<text x="184.3" y="181.2">Hackers</text>
<text x="178" y="186.7">File:</text>
<text x="184.1" y="186.7">hnr26-badge.kicad_pcb</text>
<text x="178" y="196.9">KiCad</text>
<text x="178" y="194.1">Size:</text>
<text x="184.7" y="194.1">A4</text>
<text x="185.7" y="196.9">E.D.A.</text>
<text x="193.3" y="196.9">9.0.7</text>
<text x="200" y="194.1">Date:</text>
<text x="207" y="194.1">2025-12-01</text>
<text x="263" y="194.3">Rev:</text>
<text x="263" y="196.9">Id:</text>
<text x="267.1" y="196.9">2/9</text>
<text x="269.4" y="194.3">0.0.14</text>
</g>
<g font-size="1.8" fill="#c872ab">
<text x="35" y="11.9">1</text>
<text x="85" y="11.9">2</text>
<text x="135" y="11.9">3</text>
<text x="185" y="11.9">4</text>
<text x="235" y="11.9">5</text>
<text x="285" y="11.9">6</text>
<text x="10.3" y="35.9">A</text>
<text x="285.4" y="35.9">A</text>
<text x="10.3" y="85.9">B</text>
<text x="285.3" y="85.9">B</text>
<text x="10.3" y="135.9">C</text>
<text x="285.3" y="135.9">C</text>
<text x="10.3" y="185.9">D</text>
<text x="285.3" y="185.9">D</text>
<text x="35" y="199.9">1</text>
<text x="85" y="199.9">2</text>
<text x="135" y="199.9">3</text>
<text x="185" y="199.9">4</text>
<text x="235" y="199.9">5</text>
<text x="285" y="199.9">6</text>
</g>
</svg>
